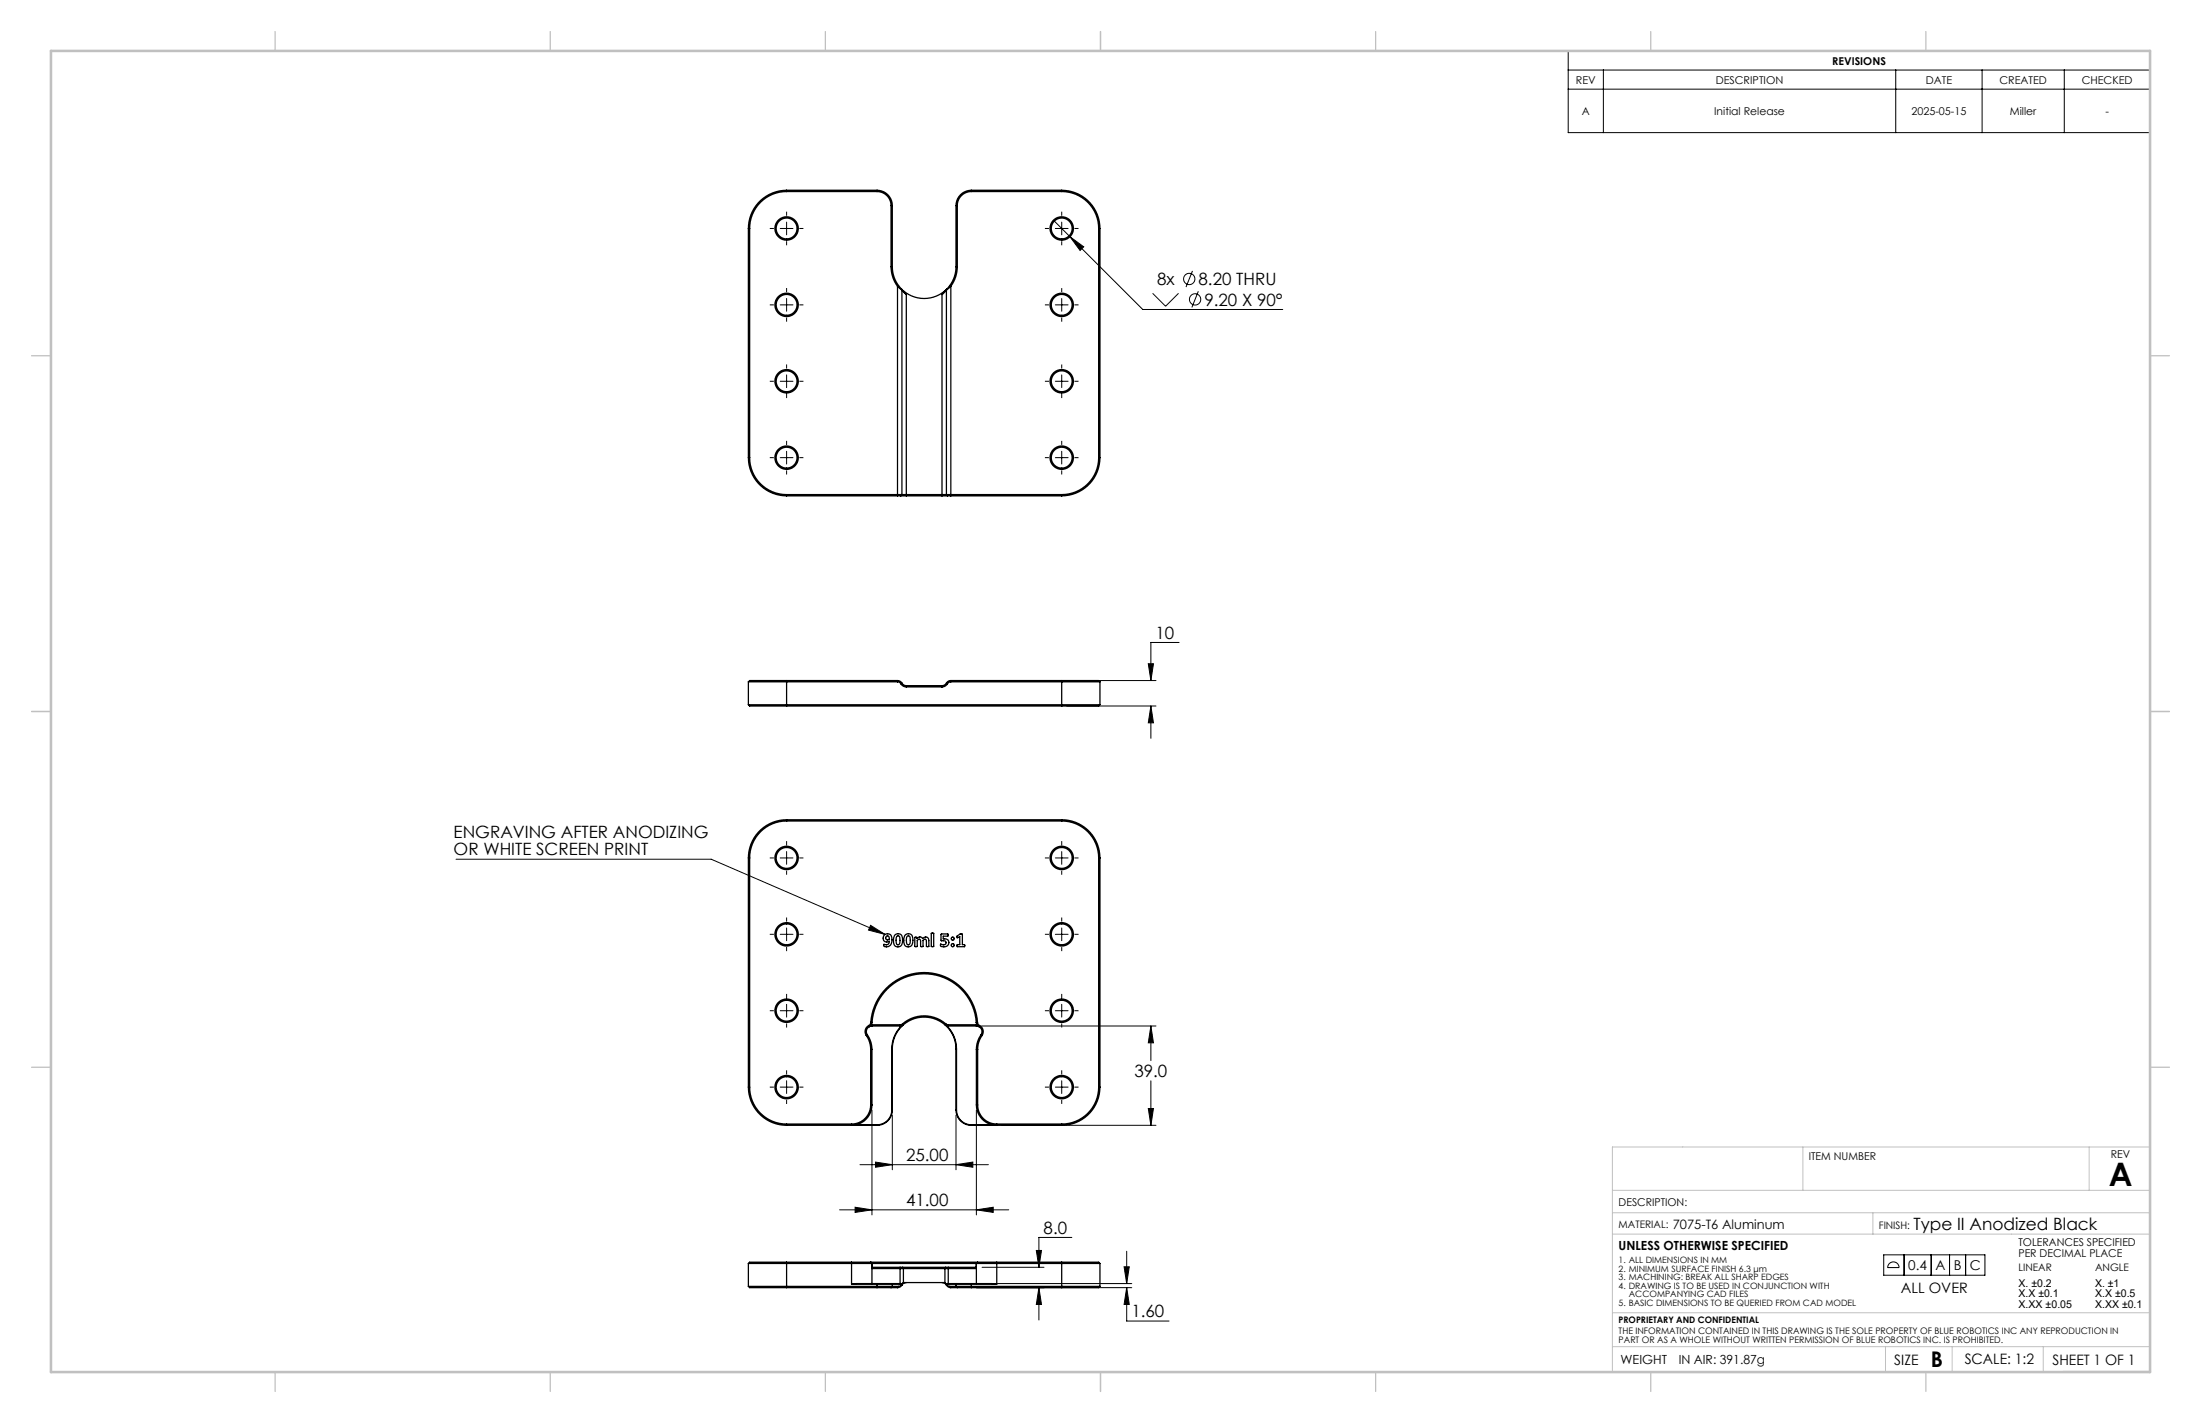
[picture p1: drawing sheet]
<svg xmlns="http://www.w3.org/2000/svg" width="432mm" height="279mm" viewBox="0 0 432 279" stroke-linecap="round" stroke-linejoin="round" font-family="sans-serif">
<g fill="none" stroke="#000" stroke-width=".25">
<path d="M154.4 37.6a7.3 7.3 0 0 0-7.3 7.3M154.4 37.4a7.5 7.5 0 0 0-7.5 7.5M154.4 37.4v.2M154.4 37.6h17.7M154.4 37.4h17.7M172.1 37.6a2.75 2.75 0 0 1 2.8 2.8M172.1 37.4a3 3 0 0 1 3 3M172.1 37.4v.2M190.6 37.6a2.75 2.75 0 0 0-2.7 2.8M190.6 37.4a3 3 0 0 0-3 3M190.6 37.6h17.8M190.6 37.4h17.8"/>
<path d="M190.6 37.4v.2M208.4 37.6a7.2 7.2 0 0 1 7.2 7.3M208.4 37.4a7.5 7.5 0 0 1 7.5 7.5M208.4 37.4v.2M146.9 44.9v45M146.9 44.9h.2M147.1 44.9v45M174.9 52.4a6.5 6.5 0 0 0 1.3 3.8M174.9 40.4v12M174.9 52.4h.2M174.9 40.4h.2M175.1 52.4a6.2 6.2 0 0 0 1.3 3.7"/>
<path d="M175.1 40.4v12M176.2 56.2l.8 .8M176.2 56.2v41.2M176.4 56.1l.6 .7M176.4 56.1l-.2 .1M177 56.8v.2M177 56.8l.3 .3M177 57l.9 .8M177 57v40.1M177.3 57.1l.6 .7M177.3 57.1a6.3 6.3 0 0 0 8.2 0M177.9 57.8v39.6"/>
<path d="M184.9 57.8v39.6M185.5 57.1l-.6 .7M185.8 57l-.9 .8M185.8 57v40.1M185.8 56.8v.2M185.8 56.8l-.3 .3M186.4 56.1l-.6 .7M186.4 56.1l.2 .1M186.6 56.2l-.8 .8M186.6 56.2v41.2M187.6 52.4a6.3 6.3 0 0 1-1.2 3.7M187.6 52.4h.3"/>
<path d="M187.6 40.4h.3M187.6 40.4v12M187.9 52.4a6.5 6.5 0 0 1-1.3 3.8M187.9 40.4v12M215.6 44.9v45M215.6 44.9h.3M215.9 44.9v45M146.9 89.9a7.5 7.5 0 0 0 7.5 7.5M146.9 89.9h.2M147.1 89.9a7.3 7.3 0 0 0 7.3 7.2M154.4 97.1h22.6M154.4 97.1v.3"/>
<path d="M154.4 97.4h21.8M176.2 97.4h.6M176.8 97.4h1.1M177 97.1h8.8M177 97.1l-.2 .3M177.9 97.4h7M184.9 97.4h1.1M185.8 97.1h22.6M185.8 97.1l.2 .3M186 97.4h.6M186.6 97.4h21.8M208.4 97.1v.3"/>
<path d="M215.6 89.9a7.2 7.2 0 0 1-7.2 7.2M215.6 89.9h.3M215.9 89.9a7.5 7.5 0 0 1-7.5 7.5M146.9 133.9h29.3M146.9 138.4l.2 .2h7.3M146.9 138.4h69M146.9 133.9v4.5M154.4 133.6h-7.3l-.2 .3M154.4 133.6v5M154.4 133.6h21.8M154.4 138.6h54M176.2 133.9l.3 .1 .3 .2"/>
<path d="M176.2 133.6l.5 .2 .3 .3M176.2 133.6v.3M176.8 134.2a1.25 1.25 0 0 0 1.1 .7M177 134.1l.4 .4 .5 .1M177 134.1l-.2 .1M177.9 134.9h7M177.9 134.6v.3M177.9 134.6h7M184.9 134.6v.3M185.8 134.1l-.4 .4-.5 .1M185.8 134.1l.2 .1M186 134.2a1.25 1.25 0 0 1-1.1 .7"/>
<path d="M186.6 133.9l-.4 .1-.2 .2M186.6 133.6l-.5 .2-.3 .3M186.6 133.9h29.3M186.6 133.6h21.8M186.6 133.6v.3M208.4 133.6h7.2l.3 .3M208.4 133.6v5M215.9 138.4l-.3 .2h-7.2M215.9 133.9v4.5M146.9 168.5v45M146.9 168.5h.2M147.1 168.5v45"/>
<path d="M154.4 161.2a7.3 7.3 0 0 0-7.3 7.3M154.4 161a7.5 7.5 0 0 0-7.5 7.5M154.4 161v.2M154.4 161.2h54M154.4 161h54M208.4 161.2a7.2 7.2 0 0 1 7.2 7.3M208.4 161a7.5 7.5 0 0 1 7.5 7.5M208.4 161v.2M215.6 168.5v45M215.6 168.5h.3M215.9 168.5v45M173.6 183.5a.91 .91 0 0 1 1.1 0 .91 .91 0 0 1 .4 1 1.06 1.06 0 0 1-.4 1.2 1.06 1.06 0 0 1-1.2 0v-.3a.88 .88 0 0 0 1-.4l.1-.2a.8 .8 0 0 1-1.2-.2 .8 .8 0 0 1 .2-1.1z"/>
<path d="M174 183.8h.4l.2 .6-.7 .1v-.3zM175.7 183.6a.94 .94 0 0 1 1.1-.1 .94 .94 0 0 1 .4 1.1 .95 .95 0 0 1-.5 1.2 .95 .95 0 0 1-1.2-.3 2.28 2.28 0 0 1 .2-1.9zM176 183.8h.4a1.58 1.58 0 0 1 0 1.7h-.3a1.82 1.82 0 0 1-.1-1.7zM177.7 183.6a.94 .94 0 0 1 1.1-.1 .94 .94 0 0 1 .4 1.1 .95 .95 0 0 1-.5 1.2 .95 .95 0 0 1-1.2-.3 2.28 2.28 0 0 1 .2-1.9zM178 183.8h.4a1.58 1.58 0 0 1 0 1.7h-.3a1.82 1.82 0 0 1-.1-1.7zM179.6 184h.3l.1 .3a.67 .67 0 0 1 1.1 0 .68 .68 0 0 1 1.1-.1l.1 1.7-.5-.1v-1.1l-.3-.3-.3 .3v1.1h-.5v-1.2l-.3-.2-.4 .3v1.1l-.3 .1-.1-.1zM182.8 183.2l.5 .1v2.5l-.1 .1-.4-.1zM184.7 183.4h1.4l-.1 .4h-.9v.5a.82 .82 0 0 1 1.2 .8 .82 .82 0 0 1-1 .8l-.7-.1v-.4a.63 .63 0 0 0 1.1-.4l-.2-.2-.8-.1zM187.9 183.8l.5-.4h.5v2.1h.4v.4l-1.4-.1v-.3h.5v-1.6l-.5 .2zM146.9 213.5a7.5 7.5 0 0 0 7.5 7.5M146.9 213.5h.2M147.1 213.5a7.3 7.3 0 0 0 7.3 7.2"/>
<path d="M170 203.3a4.8 4.8 0 0 1 .9 2.7M170.2 203.2a5 5 0 0 1 .9 2.8M170.2 203.2l-.2 .1M170.5 201.4a1.35 1.35 0 0 0-.5 1.9M170.5 201.4l.1 .2M170.6 201.6a1.1 1.1 0 0 0-.4 1.6M170.9 217a3.8 3.8 0 0 1-3.8 3.7M170.9 217h.2M170.9 206v11M170.9 206h.2M170.9 200.7a10.5 10.5 0 0 1 10.5-9.7 10.5 10.5 0 0 1 10.5 9.7M170.9 200.7l-.4 .7"/>
<path d="M170.9 200.7l.3 .1M171.1 217a4 4 0 0 1-4 4v-.3M171.1 201.2h-.1M171.1 201.5l-.5 .1M171.1 201.2v.3M171.1 206v11M171.1 201.2h5.6M171.1 201.5h5.6M171.2 200.8l-.2 .4-.4 .4M171.2 200.8a10.3 10.3 0 0 1 10.2-9.6 10.3 10.3 0 0 1 10.2 9.6M175 218a2.9 2.9 0 0 1-2.9 2.9M175 206h.1"/>
<path d="M175 218h.1M175 206v12M175.1 218a3 3 0 0 1-3 3M175.1 206v12M176.7 201.2v.3M177 201.4a6.4 6.4 0 0 0-2 4.6M177.1 201.4a6.6 6.6 0 0 0-2 4.6M177.2 201l-.5 .2M177.2 201a6.5 6.5 0 0 1 8.4 0M177.2 201l.1 .2M177.3 201.2l-.6 .3M177.3 201.2a6.2 6.2 0 0 1 8.2 0"/>
<path d="M185.5 201.2l.6 .3M185.6 201l.5 .2M185.6 201l-.1 .2M185.7 201.4a6.6 6.6 0 0 1 1.9 4.6M185.8 201.4a6.3 6.3 0 0 1 1.9 4.6M186.1 201.2h5.5M186.1 201.5h5.5M186.1 201.2v.3M187.6 218a3 3 0 0 0 3 3M187.6 206v12M187.6 206h.1M187.6 218h.1"/>
<path d="M187.7 218a2.9 2.9 0 0 0 2.9 2.9M187.7 206v12M191.6 200.8l.2 .4 .3 .4M191.6 217a4 4 0 0 0 4 4v-.3M191.6 201.2h.2M191.6 201.5l.5 .1M191.6 217h.3M191.6 206h.3M191.6 201.2v.3M191.6 206v11M191.9 200.7l.4 .7M191.9 200.7l-.3 .1"/>
<path d="M191.9 217a3.8 3.8 0 0 0 3.7 3.7M191.9 206v11M192.1 201.6a1.1 1.1 0 0 1 .4 1.6M192.3 201.4a1.35 1.35 0 0 1 .4 1.9M192.3 201.4l-.2 .2M192.5 203.2a5 5 0 0 0-.9 2.8M192.5 203.2l.2 .1M192.7 203.3a4.7 4.7 0 0 0-.8 2.7M215.6 213.5a7.3 7.3 0 0 1-7.2 7.2M215.6 213.5h.3M215.9 213.5a7.5 7.5 0 0 1-7.5 7.5M154.4 220.7v.3"/>
<path d="M154.4 220.7h12.7M154.4 221h17.7M168 220.9h4.1M172.1 220.9v.1M190.6 220.9v.1M190.6 221h17.8M190.6 220.9h4.2M195.6 220.7h12.8M208.4 220.7v.3M146.9 252.6h28.2M146.9 248.1h24.2M146.9 252.6l.2 .2h7.3"/>
<path d="M146.9 248.1v4.5M154.4 247.8h-7.3l-.2 .3M154.4 247.8v5M154.4 252.8h17.7M154.4 247.8h12.7M167.1 252.1h8M167.1 247.8h3.8M167.1 247.8v4.3M170.9 247.8h.1M170.9 247.8l.2 .3M170.9 247.8h21M171.1 248.1h.1"/>
<path d="M171.1 249.1h6.2M171.1 248.8h5.6M171.2 248.1h20.4M171.2 248.1l-.1 3.9M172.1 252.8h2.8M172.1 252l-5 .1M172.1 252h2.9M172.1 252v.8M174.9 252.8h1.3M175 252l2.1 .1M175 252l.1 .1M175.1 252.6h1.3"/>
<path d="M175.1 252.1h1.9M175.1 252.1v.5M175.1 252.6l-.2 .2M176.4 252.6l-.2 .2M176.7 248.8h.5M176.7 248.8v3.2M177 252.2l-.3 .3-.3 .1M177 252.2v.1M177 252.3l-.4 .4-.4 .1M177 252.1v.1M177.1 252.1h-.1M177.2 248.8h8.4"/>
<path d="M177.2 248.8l.1 .3M177.3 251.8l-.2 .3M177.3 249.1h8.2M177.3 251.8h8.2M177.3 249.1v2.7M177.9 251.8l-.5 .2-.4 .3M184.9 251.8l.5 .2 .4 .3M185.5 249.1h6.1M185.5 249.1v2.7M185.5 251.8h.1M185.5 251.8l.2 .3M185.6 248.8h.5"/>
<path d="M185.6 248.8l-.1 .3M185.7 252.1h.1M185.8 252.1h1.8M185.8 252.1v.1M185.8 252.3l.4 .4 .4 .1M185.8 252.2l.3 .3 .3 .1M185.8 252.2v.1M186.1 248.8v3.2M186.1 248.8h5.5M186.4 252.6h1.2M186.4 252.6l.2 .2M186.6 252.8h1.3"/>
<path d="M187.6 252.6h28.3M187.6 252.1h8M187.6 252.1v.5M187.6 252.6l.3 .2M187.7 252h2.9M187.7 252l-2 .1M187.7 252l-.1 .1M187.9 252.8h2.7M190.6 252l5 .1M190.6 252v.8M190.6 252.8h17.8M191.6 248.1h.1"/>
<path d="M191.6 248.1v.7M191.6 248.1h24.3M191.6 248.1v3.9M191.9 247.8h3.7M191.9 247.8l-.3 .3M195.6 247.8v4.3M195.6 247.8h12.8M208.4 247.8h7.2l.3 .3M208.4 247.8v5M215.9 252.6l-.3 .2h-7.2M215.9 248.1v4.5"/>
<circle cx="154.4" cy="59.9" r="2.3"/>
<circle cx="154.4" cy="44.9" r="2.3"/>
<circle cx="154.4" cy="44.9" r="2.05"/>
<circle cx="154.4" cy="59.9" r="2.05"/>
<circle cx="208.4" cy="44.9" r="2.05"/>
<circle cx="208.4" cy="59.9" r="2.3"/>
<circle cx="208.4" cy="44.9" r="2.3"/>
<circle cx="208.4" cy="59.9" r="2.05"/>
<circle cx="154.4" cy="74.9" r="2.3"/>
<circle cx="154.4" cy="74.9" r="2.05"/>
<circle cx="208.4" cy="74.9" r="2.3"/>
<circle cx="208.4" cy="74.9" r="2.05"/>
<circle cx="154.4" cy="89.9" r="2.3"/>
<circle cx="154.4" cy="89.9" r="2.05"/>
<circle cx="208.4" cy="89.9" r="2.3"/>
<circle cx="208.4" cy="89.9" r="2.05"/>
<circle cx="154.4" cy="168.5" r="2.3"/>
<circle cx="154.4" cy="168.5" r="2.05"/>
<circle cx="208.4" cy="168.5" r="2.3"/>
<circle cx="208.4" cy="168.5" r="2.05"/>
<circle cx="154.4" cy="183.5" r="2.3"/>
<circle cx="154.4" cy="198.5" r="2.3"/>
<circle cx="154.4" cy="183.5" r="2.05"/>
<circle cx="154.4" cy="198.5" r="2.05"/>
<circle cx="187" cy="185.6" r=".3"/>
<circle cx="187" cy="184.3" r=".3"/>
<circle cx="208.4" cy="198.5" r="2.3"/>
<circle cx="208.4" cy="183.5" r="2.3"/>
<circle cx="208.4" cy="183.5" r="2.05"/>
<circle cx="208.4" cy="198.5" r="2.05"/>
<circle cx="154.4" cy="213.5" r="2.3"/>
<circle cx="154.4" cy="213.5" r="2.05"/>
<circle cx="208.4" cy="213.5" r="2.3"/>
<circle cx="208.4" cy="213.5" r="2.05"/>
</g>
<g fill="none" stroke="#000" stroke-width=".2">
<path d="M307.8 10h114.2v16h-114.2zM307.8 13.8h114.2M307.8 17.5h114.2M314.7 13.8v12.2M372.1 13.8v12.2M389 13.8v12.2M405.2 13.8v12.2M153.1 44.9h2.5M153.1 59.9h2.5M154.4 43.6v2.5M154.4 58.6v2.5M206.8 43.2l17.5 17.6h27.5"/>
<path d="M207.1 44.9h2.5M207.1 59.9h2.5M208.4 43.6v2.5M208.4 58.6v2.5M210 46.5l2.7 2-.7 .7zM226.2 57.6l2.6 2.5 2.5-2.5M234.1 53.2l-1.3 3.2M235.2 57.2l-1.3 3.2M153.1 74.9h2.5M154.4 73.6v2.5M207.1 74.9h2.5M208.4 73.6v2.5"/>
<path d="M153.1 89.9h2.5M154.4 88.6v2.5M207.1 89.9h2.5M208.4 88.6v2.5M209.4 138.6h17.5M209.4 133.6h17.5M225.4 130.3h1l-.5 3.3zM225.9 138.6l.5 3.3h-1zM225.9 138.6v6.4M231.4 126.1h-5.5v7.5M89.5 168.7h50.1l34.1 14.8M153.1 168.5h2.5"/>
<path d="M154.4 167.2v2.5M207.1 168.5h2.5M208.4 167.2v2.5M153.1 198.5h2.5M153.1 183.5h2.5M154.4 182.2v2.5M154.4 197.2v2.5M170.9 181.7l2.8 1.8-3.2-.9zM207.1 198.5h2.5M207.1 183.5h2.5M208.4 182.2v2.5M208.4 197.2v2.5"/>
<path d="M153.1 213.5h2.5M154.4 212.2v2.5M171.1 218v20.5M175.1 219v10.7M187.6 219v10.7M191.6 218v20.5M192.6 201.5h34.3M207.1 213.5h2.5M208.4 212.2v2.5M225.4 217.6h1l-.5 3.4zM225.9 201.5l.5 3.3h-1zM225.9 201.5v6.7"/>
<path d="M225.9 212.2v8.8M164.8 237.5h33.2M167.8 237l3.3 .5-3.3 .6zM168.8 228.7h25.2M171.8 228.2l3.3 .5-3.3 .5zM187.6 228.7l3.3-.5v1zM191.6 237.5l3.3-.5v1.1zM196.6 221h30.3M191.6 252.8h30.5M192.8 248.8h12.1M195.8 252h26.3M203.4 245.5h1l-.5 3.3z"/>
<path d="M203.9 252.8l.5 3.3h-1zM203.9 252.8v6.4M210.4 243h-6.5v5.8M220.6 248.7h1l-.5 3.3zM221.1 252.8l.5 3.3h-1zM221.1 252.8v6.6h8.4M221.1 245.7v6.3M369.7 246.4h19.9v4h-19.9zM370.9 248.1a1.12 1.12 0 0 1 1.2-.2 1.12 1.12 0 0 1 .6 1h-2.2zM373.7 246.4v4M379 246.4v4M382.6 246.4v4"/>
<path d="M385.8 246.4v4"/>
<circle cx="233.4" cy="54.8" r="1.11"/>
<circle cx="234.6" cy="58.8" r="1.11"/>
</g>
<g fill="none" stroke="#000" stroke-width=".2" stroke-dasharray="15.2 1.3 1.3 1.3" stroke-linecap="butt">
<path d="M151.9 44.9h-.8M151.9 59.9h-.8M154.4 42.4v-.8M154.4 47.4v.8M154.4 57.4v-.8M156.9 44.9h.8M156.9 59.9h.8M205.9 44.9h-.8M205.9 59.9h-.8M208.4 42.4v-.8M208.4 47.4v.8M208.4 57.4v-.8"/>
<path d="M210.9 44.9h.8M210.9 59.9h.8M151.9 74.9h-.8M154.4 62.4v.8M154.4 72.4v-.8M154.4 77.4v.8M156.9 74.9h.8M205.9 74.9h-.8M208.4 72.4v-.8M208.4 77.4v.8M208.4 62.4v.8M210.9 74.9h.8"/>
<path d="M151.9 89.9h-.8M154.4 87.4v-.8M154.4 92.4v.8M156.9 89.9h.8M205.9 89.9h-.8M208.4 87.4v-.8M208.4 92.4v.8M210.9 89.9h.8M151.9 168.5h-.8M154.4 166v-.8M154.4 171v.8M156.9 168.5h.8"/>
<path d="M205.9 168.5h-.8M208.4 166v-.8M208.4 171v.8M210.9 168.5h.8M151.9 198.5h-.8M151.9 183.5h-.8M154.4 196v-.8M154.4 181v-.8M154.4 186v.8M156.9 198.5h.8M156.9 183.5h.8M205.9 183.5h-.8"/>
<path d="M205.9 198.5h-.8M208.4 181v-.8M208.4 186v.8M208.4 196v-.8M210.9 183.5h.8M210.9 198.5h.8M151.9 213.5h-.8M154.4 211v-.8M154.4 216v.8M154.4 201v.8M156.9 213.5h.8M205.9 213.5h-.8"/>
<path d="M208.4 211v-.8M208.4 216v.8M208.4 201v.8M210.9 213.5h.8"/>
</g>
<g fill="none" stroke="#c0c0c0" stroke-width=".2">
<path d="M316.5 233.7h105.6M316.5 238.1h105.6M353.9 225.2v8.5M367.6 238.1v4.2M410.1 225.2v8.5M422.1 225.2h-105.6v44.1M316.5 242.3h105.6M316.5 257.8h105.6M316.5 264.4h105.6M370.1 264.4v4.8M383.2 264.4v4.8M401 264.4v4.9"/>
<path d="M404.9 269.3h17.2"/>
</g>
<g fill="none" stroke="#c0c0c0" stroke-width=".25">
<path d="M54 6.2v3.8M108 6.2v3.8M162 6.2v3.8M216 6.2v3.8M270 6.2v3.8M324 6.2v3.8M378 6.2v3.8M6.2 69.8h3.8M422 69.8h3.8M6.2 139.7h3.8M422 139.7h3.8M6.2 209.5h3.8"/>
<path d="M422 209.5h3.8M54 269.4v3.8M108 269.4v3.8M162 269.4v3.8M216 269.4v3.8M270 269.4v3.8M324 269.4v3.8M378 269.4v3.8"/>
</g>
<path d="M10 10h412v259.4h-412z" fill="none" stroke="#c0c0c0" stroke-width=".5"/>
<path d="M225.9 138.6l.5 3.3h-1zM225.4 130.3h1l-.5 3.3zM210 46.5l2 2.7 .7-.7zM171.8 228.2l3.3 .5-3.3 .5zM187.6 228.7l3.3-.5v1zM167.8 237l3.3 .5-3.3 .6zM191.6 237.5l3.3-.5v1.1zM225.9 201.5l.5 3.3h-1zM225.4 217.6h1l-.5 3.4zM170.9 181.7l2.8 1.8-3.2-.9zM221.1 252.8l.5 3.3h-1zM220.6 248.7h1l-.5 3.3zM203.9 252.8l.5 3.3h-1zM203.4 245.5h1l-.5 3.3z" fill="#000"/>
<text font-size="6.3" x="413.9" y="232.9">A</text>
<text font-size="4.2" x="379" y="268.4">B</text>
<g font-size="3.3">
<text x="227.1" y="56">8x</text>
<text x="235.3" y="56">8.20 THRU</text>
<text x="236.4" y="60">9.20 X 90°</text>
<text x="226.8" y="125.4">10</text>
<text x="89" y="164.5">ENGRAVING AFTER ANODIZING</text>
<text x="89" y="168">OR WHITE SCREEN PRINT</text>
<text x="222.7" y="211.5">39.0</text>
<text x="177.8" y="228">25.00</text>
<text x="177.8" y="236.8">41.00</text>
<text x="204.8" y="242.2">8.0</text>
<text x="375.6" y="241.4">Type II Anodized Black</text>
<text x="222.1" y="258.7">1.60</text>
</g>
<g font-size="2.8">
<text x="373.1" y="253.9">ALL OVER</text>
<text x="371.8" y="268">SIZE</text>
<text x="385.6" y="267.8">SCALE: 1:2</text>
<text x="402.8" y="267.9">SHEET 1 OF 1</text>
</g>
<g font-size="2.7">
<text x="374.5" y="249.4">0.4</text>
<text x="379.9" y="249.4">A</text>
<text x="383.5" y="249.4">B</text>
<text x="386.6" y="249.4">C</text>
</g>
<g font-size="2.5">
<text x="317.7" y="245.5">UNLESS OTHERWISE SPECIFIED</text>
<text x="328.3" y="241.2">7075-T6 Aluminum</text>
<text x="318.1" y="267.9">WEIGHT</text>
<text x="329.5" y="267.8">IN AIR: 391.87g</text>
</g>
<g font-size="2.1">
<text x="309.3" y="16.4">REV</text>
<text x="336.8" y="16.4">DESCRIPTION</text>
<text x="359.6" y="12.7">REVISIONS</text>
<text x="378" y="16.4">DATE</text>
<text x="392.4" y="16.4">CREATED</text>
<text x="408.6" y="16.4">CHECKED</text>
<text x="310.5" y="22.6">A</text>
<text x="336.5" y="22.6">Initial Release</text>
<text x="375.2" y="22.6">2025-05-15</text>
<text x="394.5" y="22.6">Miller</text>
<text x="413.2" y="22.6">-</text>
<text x="355" y="227.8">ITEM NUMBER</text>
<text x="414.3" y="227.4">REV</text>
<text x="317.7" y="236.7">DESCRIPTION:</text>
<text x="396.2" y="244.7">TOLERANCES SPECIFIED</text>
<text x="396.2" y="246.8">PER DECIMAL PLACE</text>
<text x="396.2" y="252.6">X. ±0.2</text>
<text x="396.2" y="254.7">X.X ±0.1</text>
<text x="396.2" y="256.9">X.XX ±0.05</text>
<text x="411.2" y="252.6">X. ±1</text>
<text x="411.2" y="254.7">X.X ±0.5</text>
<text x="411.2" y="256.9">X.XX ±0.1</text>
</g>
<g font-size="2">
<text x="317.7" y="241.2">MATERIAL:</text>
<text x="368.8" y="241.3">FINISH:</text>
<text x="396.2" y="249.6">LINEAR</text>
<text x="411.2" y="249.6">ANGLE</text>
</g>
<g font-size="1.8">
<text x="317.7" y="262">THE INFORMATION CONTAINED IN THIS DRAWING IS THE SOLE PROPERTY OF BLUE ROBOTICS INC ANY REPRODUCTION IN</text>
<text x="317.7" y="263.8">PART OR AS A WHOLE WITHOUT WRITTEN PERMISSION OF BLUE ROBOTICS INC. IS PROHIBITED.</text>
<text x="317.7" y="259.9">PROPRIETARY AND CONFIDENTIAL</text>
</g>
<g font-size="1.7">
<text x="317.7" y="248.1">1. ALL DIMENSIONS IN MM</text>
<text x="317.7" y="249.7">2. MINIMUM SURFACE FINISH 6.3 μm</text>
<text x="317.7" y="251.4">3. MACHINING: BREAK ALL SHARP EDGES</text>
<text x="317.7" y="253.1">4. DRAWING IS TO BE USED IN CONJUNCTION WITH</text>
<text x="317.7" y="256.4">5. BASIC DIMENSIONS TO BE QUERIED FROM CAD MODEL</text>
<text x="319.7" y="254.7">ACCOMPANYING CAD FILES</text>
</g>
</svg>
